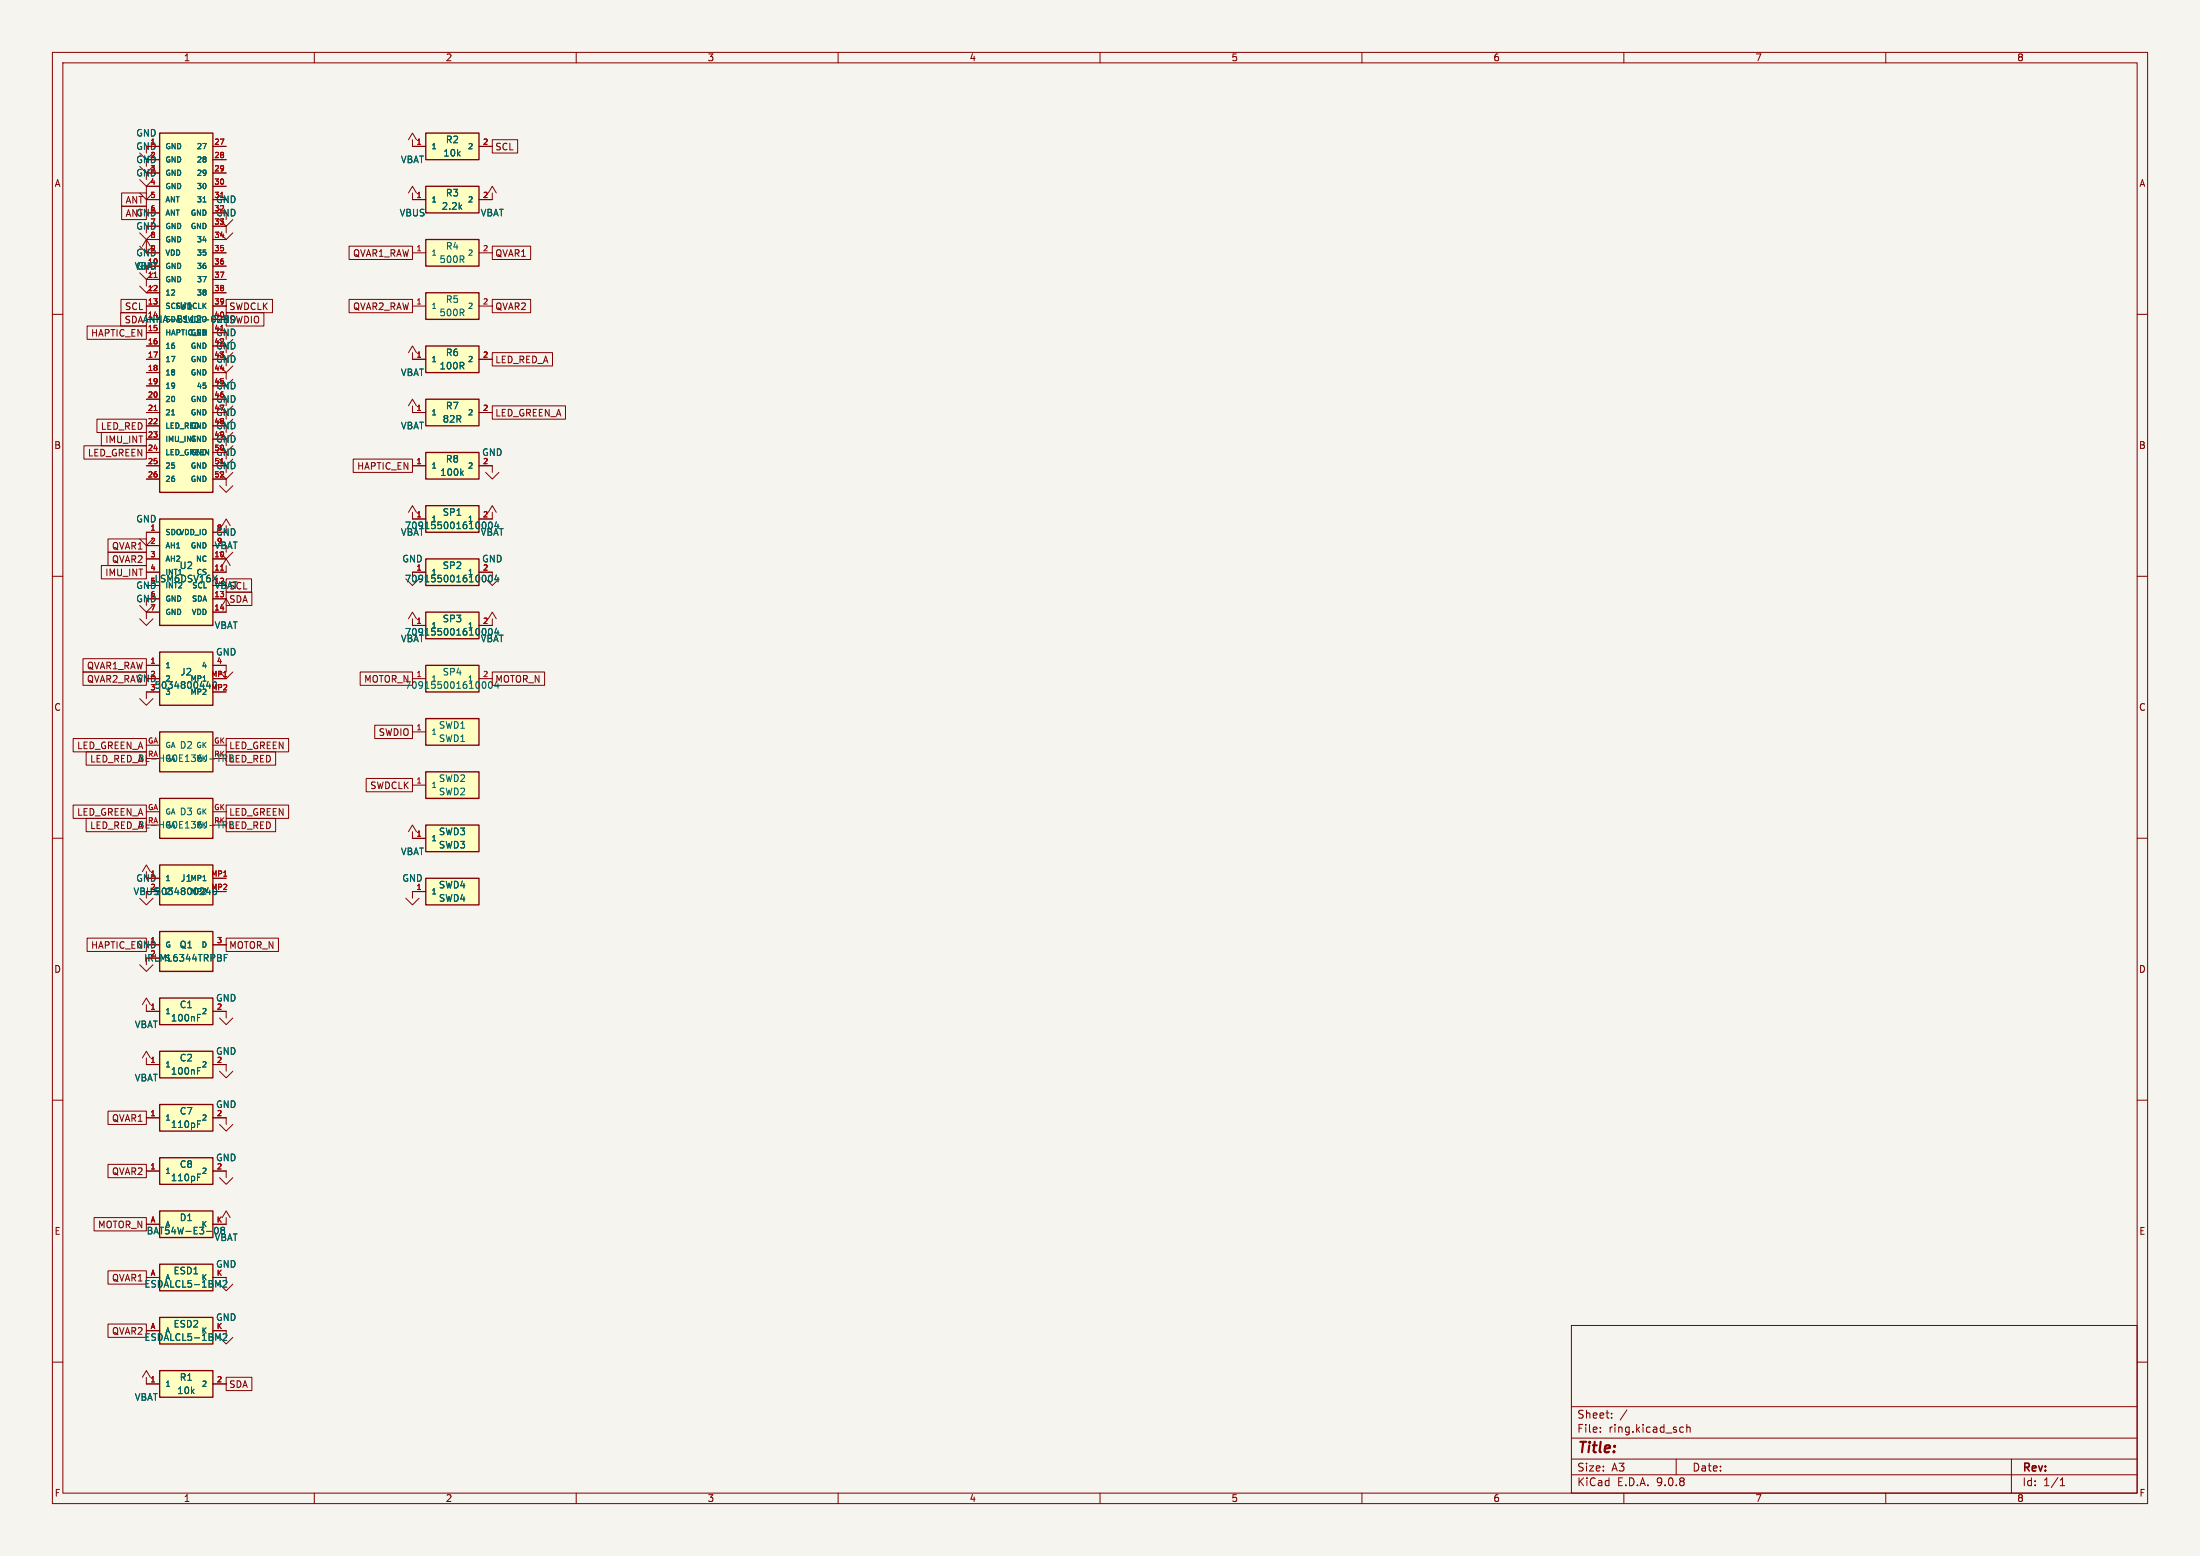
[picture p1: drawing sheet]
<svg xmlns="http://www.w3.org/2000/svg" width="420mm" height="297mm" viewBox="0 0 420 297" stroke-linecap="round" stroke-linejoin="round" font-family="sans-serif">
<path d="M0 0h420v297h-420z" fill="#f5f4ef" stroke="#f5f4ef" stroke-width=".19"/>
<g fill="none" stroke="#840000" stroke-width=".19">
<path d="M10 10h400v277h-400zM12 12h396v273h-396zM60 10v2M110 10v2M160 10v2M210 10v2M260 10v2M310 10v2M360 10v2M26.7 52.1l1.2 1.2 1.3-1.2M10 60h2M408 60h2"/>
<path d="M10 110h2M408 110h2M10 160h2M408 160h2M26.7 184.2l1.2 1.2 1.3-1.2M27.2 191.8l.7-1.3 .8 1.3M27.9 191.8v1.2M41.9 194.3l1.3 1.3 1.2-1.3M43.2 193v1.3M10 210h2M408 210h2M41.9 255.3l1.3 1.2 1.2-1.2"/>
<path d="M43.2 254v1.3M300 253h108v32h-108zM10 260h2M300 278.5h108M300 274.5h108M300 268.5h108M305.5 273.2v.2M305.5 272.5v.1M307.7 270.5v.2M307.7 269.8v.1M310.6 269.1l-1.3 1.9M320 278.5v3"/>
<path d="M320.9 272.4l.5 .1M321.4 273.3l-.5 .1M322 272.5l.2-.1 .4 .1 .1 .9M322 271.9v1.5M384 278.5v6.5M408 260h2M60 285v2M110 285v2M160 285v2M210 285v2M260 285v2M300 281.5h108"/>
<path d="M310 285v2M360 285v2M393.3 283.6h.9M393.3 282.5l.4-.4v1.5"/>
</g>
<path d="M30.5 190.5h10.1v5.1h-10.1z" fill="#ffffc2"/>
<path d="M30.5 190.5h10.1v5.1h-10.1z" fill="none" stroke="#840000" stroke-width=".25"/>
<path d="M27.9 193h2.6M40.6 193h2.6" fill="none" stroke="#840000" stroke-width=".19"/>
<path d="M37.7 194.2h.4M37.7 193.6h.6" fill="none" stroke="#006464" stroke-width=".19"/>
<path d="M30.5 177.8h10.1v7.6h-10.1z" fill="#ffffc2"/>
<path d="M30.5 177.8h10.1v7.6h-10.1z" fill="none" stroke="#840000" stroke-width=".25"/>
<path d="M27.2 47l.7-1.3 .8 1.3M27.9 47v1.3M41.9 87.6l1.3 1.3 1.2-1.3M27.9 180.3h2.6M40.6 180.3h2.6" fill="none" stroke="#840000" stroke-width=".19"/>
<path d="M42.8 182.8h.4M42.8 182.2h.6" fill="none" stroke="#006464" stroke-width=".19"/>
<path d="M30.5 25.4h10.1v68.6h-10.1z" fill="#ffffc2"/>
<path d="M30.5 25.4h10.1v68.6h-10.1z" fill="none" stroke="#840000" stroke-width=".25"/>
<g fill="none" stroke="#840000" stroke-width=".19">
<path d="M27.9 27.9h2.6M27.9 30.5h2.6M27.9 33h2.6M27.9 35.6h2.6M27.9 38.1h2.6M40.6 27.9h2.6M40.6 30.5h2.6M40.6 33h2.6M40.6 35.6h2.6M26.7 54.6l1.2 1.3 1.3-1.3M26.7 44.5l1.2 1.2 1.3-1.2M27.9 40.6h2.6"/>
<path d="M27.9 43.2h2.6M27.9 45.7h2.6M27.9 48.3h2.6M27.9 50.8h2.6M27.9 55.9h2.6M27.9 58.4h2.6M30.5 53.3h-2.6v1.3M40.6 43.2h2.6v1.3M40.6 45.7h2.6M40.6 48.3h2.6M40.6 50.8h2.6M40.6 53.3h2.6"/>
<path d="M40.6 55.9h2.6M40.6 58.4h2.6M41.9 41.9l1.3 1.3 1.2-1.3M41.9 44.5l1.3 1.2 1.2-1.2M27.9 63.5h2.6M27.9 66h2.6M27.9 68.6h2.6M27.9 71.1h2.6M27.9 73.7h2.6M27.9 76.2h2.6M27.9 78.7h2.6M40.6 71.1h2.6"/>
<path d="M27.9 81.3h2.6M27.9 83.8h2.6M27.9 86.4h2.6M27.9 88.9h2.6M27.9 91.4h2.6M40.6 91.4h2.6"/>
</g>
<path d="M29.4 53h.6M29.4 78.4h.6" fill="none" stroke="#a90000" stroke-width=".19"/>
<path d="M38.7 38.6h.6M32.8 79.2h.5" fill="none" stroke="#006464" stroke-width=".19"/>
<path d="M30.5 251.5h10.1v5h-10.1z" fill="#ffffc2"/>
<path d="M30.5 251.5h10.1v5h-10.1z" fill="none" stroke="#840000" stroke-width=".25"/>
<g fill="none" stroke="#840000" stroke-width=".19">
<path d="M26.7 36.8l1.2 1.3 1.3-1.3M26.7 31.8l1.2 1.2 1.3-1.2M26.7 29.2l1.2 1.3 1.3-1.3M27.9 35.6v1.2M26.7 47l1.2 1.3 1.3-1.3M27.9 45.7v1.3M41.9 77.5l1.3 1.2 1.2-1.2M41.9 64.8l1.3 1.2 1.2-1.2M41.9 72.4l1.3 1.3 1.2-1.3M43.2 71.1v1.3M41.9 80l1.3 1.3 1.2-1.3M41.9 90.2l1.3 1.2 1.2-1.2"/>
<path d="M41.9 92.7l1.3 1.3 1.2-1.3M41.9 82.6l1.3 1.2 1.2-1.2M41.9 85.1l1.3 1.3 1.2-1.3M43.2 91.4v1.3M26.7 102.9l1.2 1.2 1.3-1.2M27.9 101.6v1.3M41.9 224.8l1.3 1.3 1.2-1.3M43.2 223.5v1.3M27.9 254h2.6M40.6 254h2.6"/>
</g>
<path d="M42.6 254.7l.5-.1 .2 .3-.8 .9h.8" fill="none" stroke="#006464" stroke-width=".19"/>
<path d="M81.3 167.6h10.1v5.1h-10.1z" fill="#ffffc2"/>
<path d="M81.3 167.6h10.1v5.1h-10.1z" fill="none" stroke="#840000" stroke-width=".25"/>
<path d="M77.5 171.5l1.2 1.2 1.3-1.2M81.3 170.2h-2.6v1.3" fill="none" stroke="#840000" stroke-width=".19"/>
<path d="M81.3 157.5h10.1v5.1h-10.1z" fill="#ffffc2"/>
<path d="M81.3 157.5h10.1v5.1h-10.1z" fill="none" stroke="#840000" stroke-width=".25"/>
<path d="M78 118.1l.7-1.3 .8 1.3M78.7 118.1v1.3M93.2 118.1l.8-1.3 .7 1.3M94 118.1v1.3M78 158.8l.7-1.3 .8 1.3M78.7 158.8v1.2h2.6" fill="none" stroke="#840000" stroke-width=".19"/>
<path d="M81.3 116.8h10.1v5.1h-10.1z" fill="#ffffc2"/>
<path d="M81.3 116.8h10.1v5.1h-10.1z" fill="none" stroke="#840000" stroke-width=".25"/>
<path d="M78.7 119.4h2.6M91.4 119.4h2.6" fill="none" stroke="#840000" stroke-width=".19"/>
<path d="M92.5 120l.3 .4-.1 .6M94.8 119.9l-.3 .9h.7M93.3 121v-.6l.3-.4 .3 .2v.8M95.1 120.4v.8" fill="none" stroke="#006464" stroke-width=".19"/>
<path d="M81.3 127h10.1v5.1h-10.1z" fill="#ffffc2"/>
<path d="M81.3 127h10.1v5.1h-10.1z" fill="none" stroke="#840000" stroke-width=".25"/>
<path d="M78.7 129.5h2.6M91.4 129.5h2.6" fill="none" stroke="#840000" stroke-width=".19"/>
<path d="M92.5 130.1a.79 .79 0 0 1 0 1.3M94 130.6l-.3-.5a.68 .68 0 0 0-.5 .7 .68 .68 0 0 0 .5 .6l.3-.5M95.1 130.5v.9" fill="none" stroke="#006464" stroke-width=".19"/>
<path d="M81.3 137.2h10.1v5h-10.1z" fill="#ffffc2"/>
<path d="M81.3 137.2h10.1v5h-10.1z" fill="none" stroke="#840000" stroke-width=".25"/>
<path d="M78.7 139.7h2.6" fill="none" stroke="#840000" stroke-width=".19"/>
<path d="M81.3 147.3h10.1v5.1h-10.1z" fill="#ffffc2"/>
<path d="M81.3 147.3h10.1v5.1h-10.1z" fill="none" stroke="#840000" stroke-width=".25"/>
<path d="M78.7 149.9h2.6" fill="none" stroke="#840000" stroke-width=".19"/>
<path d="M30.5 165.1h10.1v7.6h-10.1z" fill="#ffffc2"/>
<path d="M30.5 165.1h10.1v7.6h-10.1z" fill="none" stroke="#840000" stroke-width=".25"/>
<path d="M26.7 34.3l1.2 1.3 1.3-1.3M26.7 171.5l1.2 1.2 1.3-1.2M27.2 166.4l.7-1.3 .8 1.3M27.9 166.4v1.2h2.6M40.6 167.6h2.6M40.6 170.2h2.6" fill="none" stroke="#840000" stroke-width=".19"/>
<path d="M39.4 170.3h.8M40 169.9v.9M40.6 170.3l.3 .5 .3-.2 .2-.3" fill="none" stroke="#006464" stroke-width=".19"/>
<path d="M30.5 221h10.1v5.1h-10.1z" fill="#ffffc2"/>
<path d="M30.5 221h10.1v5.1h-10.1z" fill="none" stroke="#840000" stroke-width=".25"/>
<path d="M27.9 223.5h2.6M40.6 223.5h2.6" fill="none" stroke="#840000" stroke-width=".19"/>
<path d="M37.7 224.7h.4M37.7 224.1h.6" fill="none" stroke="#006464" stroke-width=".19"/>
<path d="M30.5 210.8h10.1v5.1h-10.1z" fill="#ffffc2"/>
<path d="M30.5 210.8h10.1v5.1h-10.1z" fill="none" stroke="#840000" stroke-width=".25"/>
<path d="M27.2 201.9l.7-1.2 .8 1.2M27.9 213.4h2.6M27.9 201.9v1.3M40.6 213.4h2.6v1.2M41.9 214.6l1.3 1.3 1.2-1.3M41.9 204.5l1.3 1.2 1.2-1.2M43.2 203.2v1.3" fill="none" stroke="#840000" stroke-width=".19"/>
<path d="M37.7 214.5h.4M37.7 213.9h.6" fill="none" stroke="#006464" stroke-width=".19"/>
<path d="M30.5 200.7h10.1v5h-10.1z" fill="#ffffc2"/>
<path d="M30.5 200.7h10.1v5h-10.1z" fill="none" stroke="#840000" stroke-width=".25"/>
<path d="M27.9 203.2h2.6M40.6 203.2h2.6M41.9 245.1l1.3 1.3 1.2-1.3M43.2 243.8v1.3" fill="none" stroke="#840000" stroke-width=".19"/>
<path d="M37.7 204.4h.4M37.7 203.8h.6" fill="none" stroke="#006464" stroke-width=".19"/>
<path d="M30.5 241.3h10.1v5.1h-10.1z" fill="#ffffc2"/>
<path d="M30.5 241.3h10.1v5.1h-10.1z" fill="none" stroke="#840000" stroke-width=".25"/>
<path d="M27.9 243.8h2.6M40.6 243.8h2.6" fill="none" stroke="#840000" stroke-width=".19"/>
<path d="M42.6 244.5l.5-.1 .2 .4-.8 .9h.8" fill="none" stroke="#006464" stroke-width=".19"/>
<path d="M30.5 231.1h10.1v5.1h-10.1z" fill="#ffffc2"/>
<path d="M30.5 231.1h10.1v5.1h-10.1z" fill="none" stroke="#840000" stroke-width=".25"/>
<path d="M27.9 233.7h2.6M42.4 232.4l.8-1.3 .7 1.3M43.2 232.4v1.3h-2.6M27.2 262.9l.7-1.3 .8 1.3M27.9 262.9v1.3" fill="none" stroke="#840000" stroke-width=".19"/>
<path d="M41 235.3l-.1-.6 .3-.4 .4 .2v.8M42.4 234.8l-.2-.2 .2-.3h.2l.3 .2-.3 .3M42.4 234.8l-.2 .1v.4M42.4 234.8h.2M42.6 234.8l.3 .2v.3" fill="none" stroke="#006464" stroke-width=".19"/>
<path d="M30.5 261.6h10.1v5.1h-10.1z" fill="#ffffc2"/>
<path d="M30.5 261.6h10.1v5.1h-10.1z" fill="none" stroke="#840000" stroke-width=".25"/>
<path d="M78 26.7l.7-1.3 .8 1.3M78.7 26.7v1.2M41.9 128.3l1.3 1.2 1.2-1.2M43.2 127v1.3M27.9 264.2h2.6M40.6 264.2h2.6" fill="none" stroke="#840000" stroke-width=".19"/>
<path d="M81.3 35.6h10.1v5h-10.1z" fill="#ffffc2"/>
<path d="M81.3 35.6h10.1v5h-10.1z" fill="none" stroke="#840000" stroke-width=".25"/>
<path d="M78.7 38.1h2.6M91.4 38.1h2.6" fill="none" stroke="#840000" stroke-width=".19"/>
<path d="M81.3 25.4h10.1v5.1h-10.1z" fill="#ffffc2"/>
<path d="M81.3 25.4h10.1v5.1h-10.1z" fill="none" stroke="#840000" stroke-width=".25"/>
<path d="M78.7 27.9h2.6M91.4 27.9h2.6M78 67.3l.7-1.3 .8 1.3M78.7 67.3v1.3" fill="none" stroke="#840000" stroke-width=".19"/>
<path d="M81.3 66h10.1v5.1h-10.1z" fill="#ffffc2"/>
<path d="M81.3 66h10.1v5.1h-10.1z" fill="none" stroke="#840000" stroke-width=".25"/>
<path d="M78.7 68.6h2.6M91.4 68.6h2.6" fill="none" stroke="#840000" stroke-width=".19"/>
<path d="M81.3 55.9h10.1v5.1h-10.1z" fill="#ffffc2"/>
<path d="M81.3 55.9h10.1v5.1h-10.1z" fill="none" stroke="#840000" stroke-width=".25"/>
<path d="M78.7 58.4h2.6M91.4 58.4h2.6" fill="none" stroke="#840000" stroke-width=".19"/>
<path d="M81.3 45.7h10.1v5.1h-10.1z" fill="#ffffc2"/>
<path d="M81.3 45.7h10.1v5.1h-10.1z" fill="none" stroke="#840000" stroke-width=".25"/>
<path d="M78.7 48.3h2.6M91.4 48.3h2.6M42.4 115.6l.8-1.3 .7 1.3M43.2 115.6v1.2" fill="none" stroke="#840000" stroke-width=".19"/>
<path d="M30.5 124.5h10.1v10.1h-10.1z" fill="#ffffc2"/>
<path d="M30.5 124.5h10.1v10.1h-10.1z" fill="none" stroke="#840000" stroke-width=".25"/>
<path d="M41.9 67.3l1.3 1.3 1.2-1.3M26.7 118.1l1.2 1.3 1.3-1.3M26.7 115.6l1.2 1.2 1.3-1.2M27.9 116.8v1.3M26.7 133.4l1.2 1.2 1.3-1.2M27.9 127h2.6M27.9 129.5h2.6M30.5 132.1h-2.6v1.3M40.6 127h2.6M40.6 129.5h2.6M40.6 132.1h2.6" fill="none" stroke="#840000" stroke-width=".19"/>
<path d="M39.4 131h.8M40.7 130.4l.2-.3 .4 .3" fill="none" stroke="#006464" stroke-width=".19"/>
<path d="M30.5 152.4h10.1v7.6h-10.1z" fill="#ffffc2"/>
<path d="M30.5 152.4h10.1v7.6h-10.1z" fill="none" stroke="#840000" stroke-width=".25"/>
<path d="M27.9 154.9h2.6M40.6 154.9h2.6M40.6 157.5h2.6" fill="none" stroke="#840000" stroke-width=".19"/>
<path d="M42.6 156.8v1.3M42.9 157.5l.4 .6" fill="none" stroke="#006464" stroke-width=".19"/>
<path d="M30.5 139.7h10.1v7.6h-10.1z" fill="#ffffc2"/>
<path d="M30.5 139.7h10.1v7.6h-10.1z" fill="none" stroke="#840000" stroke-width=".25"/>
<path d="M41.9 105.4l1.3 1.3 1.2-1.3M42.4 100.3l.8-1.2 .7 1.2M43.2 100.3v1.3M27.9 142.2h2.6M40.6 142.2h2.6M40.6 144.8h2.6" fill="none" stroke="#840000" stroke-width=".19"/>
<path d="M42.6 144.1v1.3M42.9 144.8l.4 .6" fill="none" stroke="#006464" stroke-width=".19"/>
<path d="M30.5 99.1h10.1v20.3h-10.1z" fill="#ffffc2"/>
<path d="M30.5 99.1h10.1v20.3h-10.1z" fill="none" stroke="#840000" stroke-width=".25"/>
<path d="M27.9 101.6h2.6M27.9 104.1h2.6M27.9 106.7h2.6M27.9 109.2h2.6M27.9 111.8h2.6M27.9 114.3h2.6M27.9 116.8h2.6M40.6 106.7h2.6M40.6 114.3h2.6M40.6 116.8h2.6M42.4 108l.8-1.3 .7 1.3M43.2 108v1.2h-2.6" fill="none" stroke="#840000" stroke-width=".19"/>
<path d="M42.1 108.8h.6" fill="none" stroke="#a90000" stroke-width=".19"/>
<path d="M40.6 109.8l.8 1.3M41.4 109.8l-.8 1.3" fill="none" stroke="#006464" stroke-width=".19"/>
<path d="M81.3 106.7h10.1v5.1h-10.1z" fill="#ffffc2"/>
<path d="M81.3 106.7h10.1v5.1h-10.1z" fill="none" stroke="#840000" stroke-width=".25"/>
<path d="M78.7 109.2h2.6M91.4 109.2h2.6" fill="none" stroke="#840000" stroke-width=".19"/>
<path d="M92.5 109.8a.79 .79 0 0 1 0 1.3M93.4 109.9l.2-.1a.68 .68 0 0 1 .4 .6 .68 .68 0 0 1-.4 .7 .84 .84 0 0 1-.2-1.2zM94.8 109.7l-.3 .9h.7M95.1 110.2v.9" fill="none" stroke="#006464" stroke-width=".19"/>
<path d="M81.3 96.5h10.1v5.1h-10.1z" fill="#ffffc2"/>
<path d="M81.3 96.5h10.1v5.1h-10.1z" fill="none" stroke="#840000" stroke-width=".25"/>
<path d="M93.2 36.8l.8-1.2 .7 1.2M94 36.8v1.3M78.7 99.1h2.6M92.7 90.2l1.3 1.2 1.2-1.2M93.2 97.8l.8-1.3 .7 1.3M94 97.8v1.3h-2.6M94 88.9v1.3M78.7 109.2v1.3" fill="none" stroke="#840000" stroke-width=".19"/>
<path d="M92.5 99.6l.3 .5-.1 .6M94.8 99.6l-.3 .9h.7M93.3 100.7v-.6l.3-.5 .3 .3v.8M95.1 100.1v.8" fill="none" stroke="#006464" stroke-width=".19"/>
<path d="M81.3 86.4h10.1v5h-10.1z" fill="#ffffc2"/>
<path d="M81.3 86.4h10.1v5h-10.1z" fill="none" stroke="#840000" stroke-width=".25"/>
<path d="M78.7 88.9h2.6M91.4 88.9h2.6" fill="none" stroke="#840000" stroke-width=".19"/>
<path d="M88.1 90.3l.3 .4M88.4 89.9l-.4 .5" fill="none" stroke="#006464" stroke-width=".19"/>
<path d="M81.3 76.2h10.1v5.1h-10.1z" fill="#ffffc2"/>
<path d="M81.3 76.2h10.1v5.1h-10.1z" fill="none" stroke="#840000" stroke-width=".25"/>
<g fill="none" stroke="#840000" stroke-width=".19">
<path d="M23.2 39.4h4.7v2.5h-4.7zM23.2 36.8h4.7v2.6h-4.7zM27.9 27.9h2.6M27.9 38.1h2.6M27.9 30.5h2.6M27.9 33h2.6M27.9 35.6h2.6M40.6 27.9h2.6M40.6 30.5h2.6M40.6 33h2.6M40.6 35.6h2.6M78 36.8l.7-1.2 .8 1.2"/>
<path d="M78.7 36.8v1.3h2.6M78.7 27.9h2.6M91.4 27.9h2.6M91.4 38.1h2.6M94 26.7h4.8v2.5h-4.8zM23 59.7h4.9v2.5h-4.9zM23.1 57.1h4.8v2.6h-4.8zM27.9 40.6h2.6M27.9 43.2h2.6M27.9 45.7h2.6M27.9 48.3h2.6M27.9 50.8h2.6"/>
<path d="M27.9 53.3h2.6M27.9 55.9h2.6M27.9 58.4h2.6M40.6 43.2h2.6M40.6 45.7h2.6M40.6 48.3h2.6M40.6 50.8h2.6M40.6 53.3h2.6M40.6 55.9h2.6M40.6 58.4h2.6M43.2 57.1h8.8v2.6h-8.8zM43.2 59.7h7.2v2.5h-7.2z"/>
<path d="M66.6 57.1h12.1v2.6h-12.1zM66.6 47h12.1v2.5h-12.1zM94 57.1h7.3v2.6h-7.3zM94 47h7.3v2.5h-7.3zM16.6 62.2h11.3v2.6h-11.3zM27.9 78.7h2.6M27.9 68.6h2.6M27.9 63.5h2.6M27.9 66h2.6M27.9 71.1h2.6M27.9 73.7h2.6M27.9 76.2h2.6"/>
<path d="M40.6 71.1h2.6M41.9 69.9l1.3 1.2 1.2-1.2M78 77.5l.7-1.3 .8 1.3M78.7 77.5v1.2h2.6M78.7 68.6h2.6M91.4 78.7h2.6M91.4 68.6h2.6M94 77.5h14v2.5h-14zM94 67.3h11.5v2.6h-11.5zM16 85.1h11.9v2.5h-11.9zM18.5 80h9.4v2.6h-9.4zM19.3 82.5h8.6v2.6h-8.6z"/>
<path d="M27.9 88.9h2.6M27.9 81.3h2.6M27.9 83.8h2.6M27.9 86.4h2.6M27.9 91.4h2.6M40.6 91.4h2.6M67.4 87.6h11.3v2.6h-11.3zM78 97.8l.7-1.3 .8 1.3M78.7 97.8v1.3h2.6M78.7 88.9h2.6M91.4 88.9h2.6M91.4 99.1h2.6"/>
<path d="M19.3 107.9h8.6v2.6h-8.6zM20.6 105.4h7.3v2.6h-7.3zM20.6 102.9h7.3v2.5h-7.3zM27.9 101.6h2.6M27.9 104.1h2.6M27.9 106.7h2.6M27.9 109.2h2.6M27.9 111.8h2.6M27.9 114.3h2.6M27.9 116.8h2.6M40.6 106.7h2.6M40.6 109.2h2.6"/>
<path d="M40.6 114.3h2.6M40.6 116.8h2.6M43.2 110.5h4.8v2.5h-4.8zM43.2 113h4.9v2.6h-4.9zM78.7 109.2h2.6M78.7 119.4h2.6M91.4 109.2h2.6v1.3M91.4 119.4h2.6M92.7 110.5l1.3 1.3 1.2-1.3M15.8 128.3h12.1v2.5h-12.1zM15.8 125.7h12.1v2.6h-12.1zM27.9 127h2.6"/>
<path d="M27.9 129.5h2.6M27.9 132.1h2.6M40.6 127h2.6M40.6 129.5h2.6M40.6 132.1h2.6M68.8 128.3h9.9v2.5h-9.9zM71.5 138.4h7.2v2.6h-7.2zM94 128.3h10v2.5h-10zM14 153.7h13.9v2.5h-13.9zM14 141h13.9v2.5h-13.9zM16.4 143.5h11.5v2.6h-11.5zM16.4 156.2h11.5v2.6h-11.5z"/>
<path d="M43.2 153.7h11.9v2.5h-11.9zM43.2 156.2h9.4v2.6h-9.4zM43.2 141h11.9v2.5h-11.9zM43.2 143.5h9.4v2.6h-9.4zM69.9 148.6h8.8v2.5h-8.8zM16.6 179.1h11.3v2.5h-11.3zM27.9 167.6h2.6M40.6 167.6h2.6M40.6 170.2h2.6M43.2 179.1h10v2.5h-10zM78.7 170.2h2.6M78.7 160h2.6"/>
<path d="M27.9 180.3h2.6M27.9 193h2.6M40.6 180.3h2.6M40.6 193h2.6M20.6 212.1h7.3v2.5h-7.3zM27.9 203.2h2.6M27.9 213.4h2.6M40.6 203.2h2.6M40.6 213.4h2.6M18 232.4h9.9v2.6h-9.9zM20.6 222.2h7.3v2.6h-7.3zM27.9 233.7h2.6"/>
<path d="M27.9 223.5h2.6M40.6 233.7h2.6M40.6 223.5h2.6M20.6 252.7h7.3v2.6h-7.3zM20.6 242.6h7.3v2.5h-7.3zM27.9 254h2.6M27.9 243.8h2.6M40.6 254h2.6M40.6 243.8h2.6M27.9 264.2h2.6M40.6 264.2h2.6M43.2 262.9h4.9v2.5h-4.9z"/>
</g>
<g fill="none" stroke="#006464" stroke-width=".19">
<path d="M38.7 38.6h.6M32.8 79.2h.5M88.1 90.3l.3 .4M88.4 89.9l-.4 .5M92.5 99.6l.3 .5-.1 .6M94.8 99.6l-.3 .9h.7M40.6 109.8l.8 1.3M41.4 109.8l-.8 1.3M92.5 109.8a.79 .79 0 0 1 0 1.3M92.5 120l.3 .4-.1 .6M93.3 100.7v-.6l.3-.5 .3 .3v.8M93.4 109.9l.2-.1a.68 .68 0 0 1 .4 .6 .68 .68 0 0 1-.4 .7 .84 .84 0 0 1-.2-1.2z"/>
<path d="M94.8 109.7l-.3 .9h.7M94.8 119.9l-.3 .9h.7M95.1 100.1v.8M95.1 110.2v.9M39.4 131h.8M40.7 130.4l.2-.3 .4 .3M93.3 121v-.6l.3-.4 .3 .2v.8M95.1 120.4v.8M39.4 170.3h.8M40 169.9v.9M40.6 170.3l.3 .5 .3-.2 .2-.3M37.7 194.2h.4"/>
<path d="M37.7 193.6h.6M42.8 182.8h.4M42.8 182.2h.6M37.7 204.4h.4M37.7 203.8h.6M37.7 214.5h.4M37.7 213.9h.6M37.7 224.7h.4M37.7 224.1h.6M41 235.3l-.1-.6 .3-.4 .4 .2v.8M42.4 234.8l-.2-.2 .2-.3h.2l.3 .2-.3 .3M42.4 234.8l-.2 .1v.4"/>
<path d="M42.4 234.8h.2M42.6 234.8l.3 .2v.3M42.6 254.7l.5-.1 .2 .3-.8 .9h.8M42.6 244.5l.5-.1 .2 .4-.8 .9h.8"/>
</g>
<path d="M29.4 53h.6M29.4 78.4h.6M42.1 108.8h.6" fill="none" stroke="#a90000" stroke-width=".19"/>
<text font-size="2.8" fill="#840000" x="301" y="277.9">Title:</text>
<g font-size="2.1" fill="#840000">
<text x="301" y="273.7">File:</text>
<text x="301" y="271">Sheet:</text>
<text x="307.1" y="273.7">ring.kicad_sch</text>
<text x="301" y="281.1">Size:</text>
<text x="307.6" y="281.1">A3</text>
<text x="323" y="281.1">Date:</text>
<text x="386" y="281.3">Rev:</text>
<text x="301" y="283.9">KiCad</text>
<text x="308.7" y="283.9">E.D.A.</text>
<text x="316.3" y="283.9">9.0.8</text>
<text x="386" y="283.9">Id:</text>
<text x="390.1" y="283.9">1/1</text>
</g>
<g font-size="1.8" fill="#840000">
<text x="35" y="11.9">1</text>
<text x="85" y="11.9">2</text>
<text x="135" y="11.9">3</text>
<text x="185" y="11.9">4</text>
<text x="235" y="11.9">5</text>
<text x="285" y="11.9">6</text>
<text x="335" y="11.9">7</text>
<text x="385" y="11.9">8</text>
<text x="94.5" y="28.9">SCL</text>
<text x="10.3" y="35.9">A</text>
<text x="408.3" y="35.9">A</text>
<text x="23.9" y="39.1">ANT</text>
<text x="41.1" y="41.5">GND</text>
<text x="67.3" y="49.2">QVAR1_RAW</text>
<text x="94.5" y="49.2">QVAR1</text>
<text x="23.8" y="59.4">SCL</text>
<text x="43.7" y="59.4">SWDCLK</text>
<text x="67.3" y="59.4">QVAR2_RAW</text>
<text x="94.5" y="59.4">QVAR2</text>
<text x="17.3" y="64.5">HAPTIC_EN</text>
<text x="23.7" y="61.9">SDAANNA-B112-02B</text>
<text x="27.2" y="61.8">ANNA-B112-02B</text>
<text x="41.1" y="61.8">GND</text>
<text x="43.7" y="61.9">SWDIO</text>
<text x="41.1" y="69.4">GND</text>
<text x="41.1" y="66.9">GND</text>
<text x="94.5" y="69.5">LED_RED_A</text>
<text x="41.1" y="77.1">GND</text>
<text x="41.1" y="74.5">GND</text>
<text x="19.2" y="82.2">LED_RED</text>
<text x="41.1" y="79.6">GND</text>
<text x="41.1" y="82.1">GND</text>
<text x="94.5" y="79.7">LED_GREEN_A</text>
<text x="10.3" y="85.9">B</text>
<text x="16.7" y="87.3">LED_GREEN</text>
<text x="20" y="84.8">IMU_INT</text>
<text x="41.1" y="87.2">GND</text>
<text x="68.1" y="89.9">HAPTIC_EN</text>
<text x="408.2" y="85.9">B</text>
<text x="21.3" y="107.6">QVAR2</text>
<text x="21.3" y="105.1">QVAR1</text>
<text x="20" y="110.2">IMU_INT</text>
<text x="40.9" y="112.6">VBAT</text>
<text x="43.7" y="115.3">SDA</text>
<text x="16.5" y="130.5">QVAR2_RAW</text>
<text x="16.5" y="128">QVAR1_RAW</text>
<text x="69.4" y="130.5">MOTOR_N</text>
<text x="94.5" y="130.5">MOTOR_N</text>
<text x="10.3" y="135.9">C</text>
<text x="408.2" y="135.9">C</text>
<text x="14.6" y="143.2">LED_GREEN_A</text>
<text x="43.7" y="143.2">LED_GREEN</text>
<text x="72.2" y="140.7">SWDIO</text>
<text x="17.1" y="145.7">LED_RED_A</text>
<text x="43.7" y="145.7">LED_RED</text>
<text x="14.6" y="155.9">LED_GREEN_A</text>
<text x="43.7" y="155.9">LED_GREEN</text>
<text x="70.6" y="150.8">SWDCLK</text>
<text x="17.1" y="158.4">LED_RED_A</text>
<text x="43.7" y="158.4">LED_RED</text>
<text x="25.4" y="171">VBUS5034800240</text>
<text x="10.3" y="185.9">D</text>
<text x="17.3" y="181.3">HAPTIC_EN</text>
<text x="27.4" y="183.7">IRLML6344TRPBF</text>
<text x="43.7" y="181.3">MOTOR_N</text>
<text x="408.2" y="185.9">D</text>
<text x="21.3" y="214.3">QVAR1</text>
<text x="21.3" y="224.5">QVAR2</text>
<text x="10.3" y="235.9">E</text>
<text x="18.6" y="234.6">MOTOR_N</text>
<text x="408.3" y="235.9">E</text>
<text x="21.3" y="244.8">QVAR1</text>
<text x="21.3" y="255">QVAR2</text>
<text x="43.7" y="265.1">SDA</text>
<text x="10.3" y="285.9">F</text>
<text x="35" y="286.9">1</text>
<text x="85" y="286.9">2</text>
<text x="135" y="286.9">3</text>
<text x="185" y="286.9">4</text>
<text x="235" y="286.9">5</text>
<text x="285" y="286.9">6</text>
<text x="335" y="286.9">7</text>
<text x="385" y="286.9">8</text>
<text x="408.3" y="285.9">F</text>
</g>
<g font-size="1.8" fill="#006464">
<text x="25.9" y="28.8">GND</text>
<text x="25.9" y="26.3">GND</text>
<text x="85" y="27.5">R2</text>
<text x="25.9" y="33.9">GND</text>
<text x="25.9" y="31.3">GND</text>
<text x="76.4" y="31.3">VBAT</text>
<text x="84.5" y="30.1">10k</text>
<text x="23.9" y="41.6">ANT</text>
<text x="25.9" y="41.5">GND</text>
<text x="76.2" y="41.5">VBUS</text>
<text x="84.2" y="40.2">2.2k</text>
<text x="85" y="37.7">R3</text>
<text x="91.7" y="41.5">VBAT</text>
<text x="25.9" y="44">GND</text>
<text x="85" y="47.9">R4</text>
<text x="25.9" y="49.1">GND</text>
<text x="25.9" y="51.7">GND</text>
<text x="83.8" y="50.4">500R</text>
<text x="34.2" y="59.3">U1</text>
<text x="85" y="58">R5</text>
<text x="83.8" y="60.6">500R</text>
<text x="76.4" y="72">VBAT</text>
<text x="83.8" y="70.7">100R</text>
<text x="85" y="68.2">R6</text>
<text x="76.4" y="82.1">VBAT</text>
<text x="84.4" y="80.9">82R</text>
<text x="85" y="78.3">R7</text>
<text x="41.1" y="84.7">GND</text>
<text x="85" y="88.5">R8</text>
<text x="91.9" y="87.2">GND</text>
<text x="83.9" y="91">100k</text>
<text x="25.9" y="99.9">GND</text>
<text x="77.2" y="101.2">709155001610004</text>
<text x="84.4" y="98.7">SP1</text>
<text x="40.9" y="105">VBAT</text>
<text x="41.1" y="102.5">GND</text>
<text x="76.4" y="102.5">VBAT</text>
<text x="76.7" y="107.5">GND</text>
<text x="91.7" y="102.5">VBAT</text>
<text x="91.9" y="107.5">GND</text>
<text x="25.9" y="112.6">GND</text>
<text x="29.4" y="111.4">LSM6DSV16X</text>
<text x="34.2" y="108.8">U2</text>
<text x="43.7" y="112.7">SCL</text>
<text x="77.2" y="111.4">709155001610004</text>
<text x="84.4" y="108.8">SP2</text>
<text x="25.9" y="115.2">GND</text>
<text x="84.4" y="119">SP3</text>
<text x="40.9" y="120.2">VBAT</text>
<text x="41.1" y="125.3">GND</text>
<text x="76.4" y="122.8">VBAT</text>
<text x="77.2" y="121.5">709155001610004</text>
<text x="91.7" y="122.8">VBAT</text>
<text x="25.9" y="130.4">GND</text>
<text x="29.4" y="131.7">5034800440</text>
<text x="34.4" y="129.1">J2</text>
<text x="77.2" y="131.7">709155001610004</text>
<text x="84.4" y="129.1">SP4</text>
<text x="34.2" y="143.1">D2</text>
<text x="83.7" y="139.3">SWD1</text>
<text x="83.7" y="141.8">SWD1</text>
<text x="26.2" y="145.6">BL-HG0E136J-TRB</text>
<text x="83.7" y="149.5">SWD2</text>
<text x="34.2" y="155.8">D3</text>
<text x="83.7" y="152">SWD2</text>
<text x="26.2" y="158.3">BL-HG0E136J-TRB</text>
<text x="83.7" y="159.6">SWD3</text>
<text x="76.4" y="163.4">VBAT</text>
<text x="83.7" y="162.2">SWD3</text>
<text x="25.9" y="168.5">GND</text>
<text x="34.4" y="168.5">J1</text>
<text x="76.7" y="168.5">GND</text>
<text x="83.7" y="169.8">SWD4</text>
<text x="83.7" y="172.3">SWD4</text>
<text x="25.9" y="181.2">GND</text>
<text x="34.2" y="181.2">Q1</text>
<text x="41.1" y="191.4">GND</text>
<text x="25.6" y="196.4">VBAT</text>
<text x="32.5" y="195.2">100nF</text>
<text x="34.2" y="192.6">C1</text>
<text x="34.2" y="202.8">C2</text>
<text x="41.1" y="201.5">GND</text>
<text x="25.6" y="206.6">VBAT</text>
<text x="32.5" y="205.3">100nF</text>
<text x="32.5" y="215.5">110pF</text>
<text x="34.2" y="213">C7</text>
<text x="41.1" y="211.7">GND</text>
<text x="41.1" y="221.8">GND</text>
<text x="32.5" y="225.7">110pF</text>
<text x="34.2" y="223.1">C8</text>
<text x="34.2" y="233.3">D1</text>
<text x="27.9" y="235.8">BAT54W-E3-08</text>
<text x="40.9" y="237.1">VBAT</text>
<text x="27.5" y="246">ESDALCL5-1BM2</text>
<text x="33" y="243.4">ESD1</text>
<text x="41.1" y="242.2">GND</text>
<text x="27.5" y="256.1">ESDALCL5-1BM2</text>
<text x="33" y="253.6">ESD2</text>
<text x="41.1" y="252.3">GND</text>
<text x="34.2" y="263.8">R1</text>
<text x="25.6" y="267.6">VBAT</text>
<text x="33.7" y="266.3">10k</text>
</g>
<g font-size="1.8" fill="#a90000">
<text x="41.1" y="39">GND</text>
<text x="41.1" y="64.4">GND</text>
<text x="41.1" y="89.8">GND</text>
</g>
<g font-size="1.4" fill="#a90000">
<text x="28.6" y="27.7">1</text>
<text x="40.8" y="27.7">27</text>
<text x="79.4" y="27.7">1</text>
<text x="92.1" y="27.7">2</text>
<text x="28.6" y="30.2">2</text>
<text x="28.6" y="32.8">3</text>
<text x="28.6" y="35.3">4</text>
<text x="40.8" y="30.2">28</text>
<text x="40.8" y="32.8">29</text>
<text x="40.8" y="35.3">30</text>
<text x="28.6" y="37.8">5</text>
<text x="28.6" y="40.4">6</text>
<text x="40.8" y="37.8">31</text>
<text x="40.8" y="40.4">32</text>
<text x="79.4" y="37.8">1</text>
<text x="92.1" y="37.8">2</text>
<text x="28.6" y="42.9">7</text>
<text x="28.6" y="45.5">8</text>
<text x="40.8" y="42.9">33</text>
<text x="40.8" y="45.5">34</text>
<text x="28.1" y="53.1">11</text>
<text x="28.6" y="48">9</text>
<text x="40.8" y="48">35</text>
<text x="40.8" y="50.5">36</text>
<text x="40.8" y="53.1">37</text>
<text x="79.4" y="48">1</text>
<text x="92.1" y="48">2</text>
<text x="28.1" y="55.6">12</text>
<text x="28.1" y="58.2">13</text>
<text x="40.8" y="55.6">38</text>
<text x="40.8" y="58.2">39</text>
<text x="79.4" y="58.2">1</text>
<text x="92.1" y="58.2">2</text>
<text x="28.1" y="60.7">14</text>
<text x="28.1" y="63.2">15</text>
<text x="28.1" y="65.8">16</text>
<text x="40.8" y="60.7">40</text>
<text x="40.8" y="63.2">41</text>
<text x="40.8" y="65.8">42</text>
<text x="28.1" y="68.3">17</text>
<text x="28.1" y="70.9">18</text>
<text x="40.8" y="68.3">43</text>
<text x="40.8" y="70.9">44</text>
<text x="79.4" y="68.3">1</text>
<text x="92.1" y="68.3">2</text>
<text x="28.1" y="73.4">19</text>
<text x="28.1" y="75.9">20</text>
<text x="40.8" y="73.4">45</text>
<text x="40.8" y="75.9">46</text>
<text x="28.1" y="78.5">21</text>
<text x="28.1" y="81">22</text>
<text x="28.1" y="83.6">23</text>
<text x="40.8" y="78.5">47</text>
<text x="40.8" y="81">48</text>
<text x="79.4" y="78.5">1</text>
<text x="92.1" y="78.5">2</text>
<text x="28.1" y="86.1">24</text>
<text x="28.1" y="88.6">25</text>
<text x="40.8" y="86.1">50</text>
<text x="40.8" y="88.6">51</text>
<text x="79.4" y="88.6">1</text>
<text x="92.1" y="88.6">2</text>
<text x="28.1" y="91.2">26</text>
<text x="40.8" y="91.2">52</text>
<text x="28.6" y="101.3">1</text>
<text x="79.4" y="98.8">1</text>
<text x="92.1" y="98.8">2</text>
<text x="28.6" y="103.9">2</text>
<text x="28.6" y="106.4">3</text>
<text x="40.8" y="106.4">10</text>
<text x="41.3" y="103.9">9</text>
<text x="28.6" y="109">4</text>
<text x="40.8" y="109">11</text>
<text x="40.8" y="111.5">12</text>
<text x="79.4" y="109">1</text>
<text x="92.1" y="109">2</text>
<text x="28.6" y="116.6">7</text>
<text x="40.8" y="114">13</text>
<text x="40.8" y="116.6">14</text>
<text x="79.4" y="119.1">1</text>
<text x="92.1" y="119.1">2</text>
<text x="28.6" y="126.7">1</text>
<text x="28.6" y="129.3">2</text>
<text x="28.6" y="131.8">3</text>
<text x="40.2" y="129.3">MP1</text>
<text x="40.2" y="131.8">MP2</text>
<text x="41.3" y="126.7">4</text>
<text x="79.4" y="129.3">1</text>
<text x="92.1" y="129.3">2</text>
<text x="28.1" y="142">GA</text>
<text x="40.8" y="142">GK</text>
<text x="79.4" y="139.4">1</text>
<text x="79.4" y="149.6">1</text>
<text x="28.1" y="154.7">GA</text>
<text x="40.8" y="154.7">GK</text>
<text x="79.4" y="159.8">1</text>
<text x="28.6" y="167.4">1</text>
<text x="40.2" y="167.4">MP1</text>
<text x="28.6" y="169.9">2</text>
<text x="40.2" y="169.9">MP2</text>
<text x="79.4" y="169.9">1</text>
<text x="28.6" y="182.6">2</text>
<text x="41.3" y="180.1">3</text>
<text x="28.6" y="192.8">1</text>
<text x="41.3" y="192.8">2</text>
<text x="28.6" y="202.9">1</text>
<text x="41.3" y="202.9">2</text>
<text x="28.6" y="213.1">1</text>
<text x="41.3" y="213.1">2</text>
<text x="28.6" y="223.3">1</text>
<text x="41.3" y="223.3">2</text>
<text x="28.6" y="233.4">A</text>
<text x="41.3" y="233.4">K</text>
<text x="28.6" y="243.6">A</text>
<text x="41.3" y="243.6">K</text>
<text x="28.6" y="253.7">A</text>
<text x="41.3" y="253.7">K</text>
<text x="28.6" y="263.9">1</text>
<text x="41.3" y="263.9">2</text>
</g>
<g font-size="1.4" fill="#006464">
<text x="31.5" y="28.7">GND</text>
<text x="37.4" y="28.7">27</text>
<text x="82.3" y="28.7">1</text>
<text x="89.2" y="28.7">2</text>
<text x="31.5" y="31.2">GND</text>
<text x="31.5" y="33.8">GND</text>
<text x="37.4" y="31.2">28</text>
<text x="37.4" y="33.8">29</text>
<text x="31.5" y="36.3">GND</text>
<text x="31.5" y="38.8">ANT</text>
<text x="31.5" y="41.4">ANT</text>
<text x="36.3" y="41.4">GND</text>
<text x="37.4" y="36.3">30</text>
<text x="37.4" y="38.8">31</text>
<text x="82.3" y="38.8">1</text>
<text x="89.2" y="38.8">2</text>
<text x="31.5" y="43.9">GND</text>
<text x="31.5" y="46.5">GND</text>
<text x="36.3" y="43.9">GND</text>
<text x="37.4" y="46.5">34</text>
<text x="28.1" y="50.5">10</text>
<text x="31.5" y="49">VDD</text>
<text x="31.5" y="51.5">GND</text>
<text x="37.4" y="49">35</text>
<text x="37.4" y="51.5">36</text>
<text x="82.3" y="49">1</text>
<text x="89.2" y="49">2</text>
<text x="31.5" y="54.1">GND</text>
<text x="31.5" y="56.6">12</text>
<text x="31.5" y="59.2">SCL</text>
<text x="33.4" y="59.2">SWDCLK</text>
<text x="37.4" y="54.1">37</text>
<text x="37.4" y="56.6">38</text>
<text x="82.3" y="59.2">1</text>
<text x="89.2" y="59.2">2</text>
<text x="31.5" y="61.7">SDA SWDIO</text>
<text x="31.5" y="64.2">HAPTIC_EN</text>
<text x="36.3" y="64.2">GND</text>
<text x="31.5" y="66.8">16</text>
<text x="31.5" y="69.3">17</text>
<text x="31.5" y="71.9">18</text>
<text x="36.3" y="66.8">GND</text>
<text x="36.3" y="69.3">GND</text>
<text x="36.3" y="71.9">GND</text>
<text x="82.3" y="69.3">1</text>
<text x="89.2" y="69.3">2</text>
<text x="31.5" y="74.4">19</text>
<text x="31.5" y="76.9">20</text>
<text x="36.3" y="76.9">GND</text>
<text x="37.4" y="74.4">45</text>
<text x="31.5" y="79.5">21</text>
<text x="31.5" y="82">LED_RED</text>
<text x="36.3" y="79.5">GND</text>
<text x="36.3" y="82">GND</text>
<text x="40.8" y="83.6">49</text>
<text x="82.3" y="79.5">1</text>
<text x="89.2" y="79.5">2</text>
<text x="31.5" y="84.6">IMU_INT</text>
<text x="31.5" y="87.1">LED_GREEN</text>
<text x="31.5" y="89.6">25</text>
<text x="36.3" y="84.6">GND</text>
<text x="36.3" y="87.1">GND</text>
<text x="36.3" y="89.6">GND</text>
<text x="82.3" y="89.6">1</text>
<text x="89.2" y="89.6">2</text>
<text x="31.5" y="92.2">26</text>
<text x="36.3" y="92.2">GND</text>
<text x="41.3" y="101.3">8</text>
<text x="82.3" y="99.8">1</text>
<text x="89.2" y="99.8">1</text>
<text x="31.5" y="102.3">SDOVDD_IO</text>
<text x="31.5" y="104.9">AH1</text>
<text x="31.5" y="107.4">AH2</text>
<text x="36.3" y="104.9">GND</text>
<text x="37.3" y="107.4">NC</text>
<text x="28.6" y="111.5">5</text>
<text x="31.5" y="110">INT1</text>
<text x="31.5" y="112.5">INT2</text>
<text x="36.6" y="112.5">SCL</text>
<text x="37.4" y="110">CS</text>
<text x="82.3" y="110">1</text>
<text x="89.2" y="110">1</text>
<text x="28.6" y="114">6</text>
<text x="31.5" y="115">GND</text>
<text x="31.5" y="117.6">GND</text>
<text x="36.5" y="117.6">VDD</text>
<text x="36.5" y="115">SDA</text>
<text x="82.3" y="120.1">1</text>
<text x="89.2" y="120.1">1</text>
<text x="31.5" y="127.7">1</text>
<text x="31.5" y="130.3">2</text>
<text x="36.2" y="130.3">MP1</text>
<text x="38.4" y="127.7">4</text>
<text x="82.3" y="130.3">1</text>
<text x="89.2" y="130.3">1</text>
<text x="31.5" y="132.8">3</text>
<text x="36.2" y="132.8">MP2</text>
<text x="31.5" y="143">GA</text>
<text x="37.3" y="143">GK</text>
<text x="82.3" y="140.4">1</text>
<text x="28.1" y="144.5">RA</text>
<text x="31.5" y="145.5">RA</text>
<text x="37.3" y="145.5">RK</text>
<text x="40.8" y="144.5">RK</text>
<text x="31.5" y="155.7">GA</text>
<text x="37.3" y="155.7">GK</text>
<text x="82.3" y="150.6">1</text>
<text x="28.1" y="157.2">RA</text>
<text x="31.5" y="158.2">RA</text>
<text x="37.3" y="158.2">RK</text>
<text x="40.8" y="157.2">RK</text>
<text x="82.3" y="160.8">1</text>
<text x="31.5" y="168.4">1</text>
<text x="31.5" y="170.9">2</text>
<text x="36.2" y="168.4">MP1</text>
<text x="36.2" y="170.9">MP2</text>
<text x="82.3" y="170.9">1</text>
<text x="28.6" y="180.1">1</text>
<text x="31.5" y="181.1">G</text>
<text x="31.5" y="183.6">S</text>
<text x="38.4" y="181.1">D</text>
<text x="31.5" y="193.8">1</text>
<text x="38.4" y="193.8">2</text>
<text x="31.5" y="203.9">1</text>
<text x="38.4" y="203.9">2</text>
<text x="31.5" y="214.1">1</text>
<text x="38.4" y="214.1">2</text>
<text x="31.5" y="224.3">1</text>
<text x="38.4" y="224.3">2</text>
<text x="31.5" y="234.4">A</text>
<text x="38.4" y="234.4">K</text>
<text x="31.5" y="244.6">A</text>
<text x="38.4" y="244.6">K</text>
<text x="31.5" y="254.7">A</text>
<text x="38.4" y="254.7">K</text>
<text x="31.5" y="264.9">1</text>
<text x="38.4" y="264.9">2</text>
</g>
</svg>
